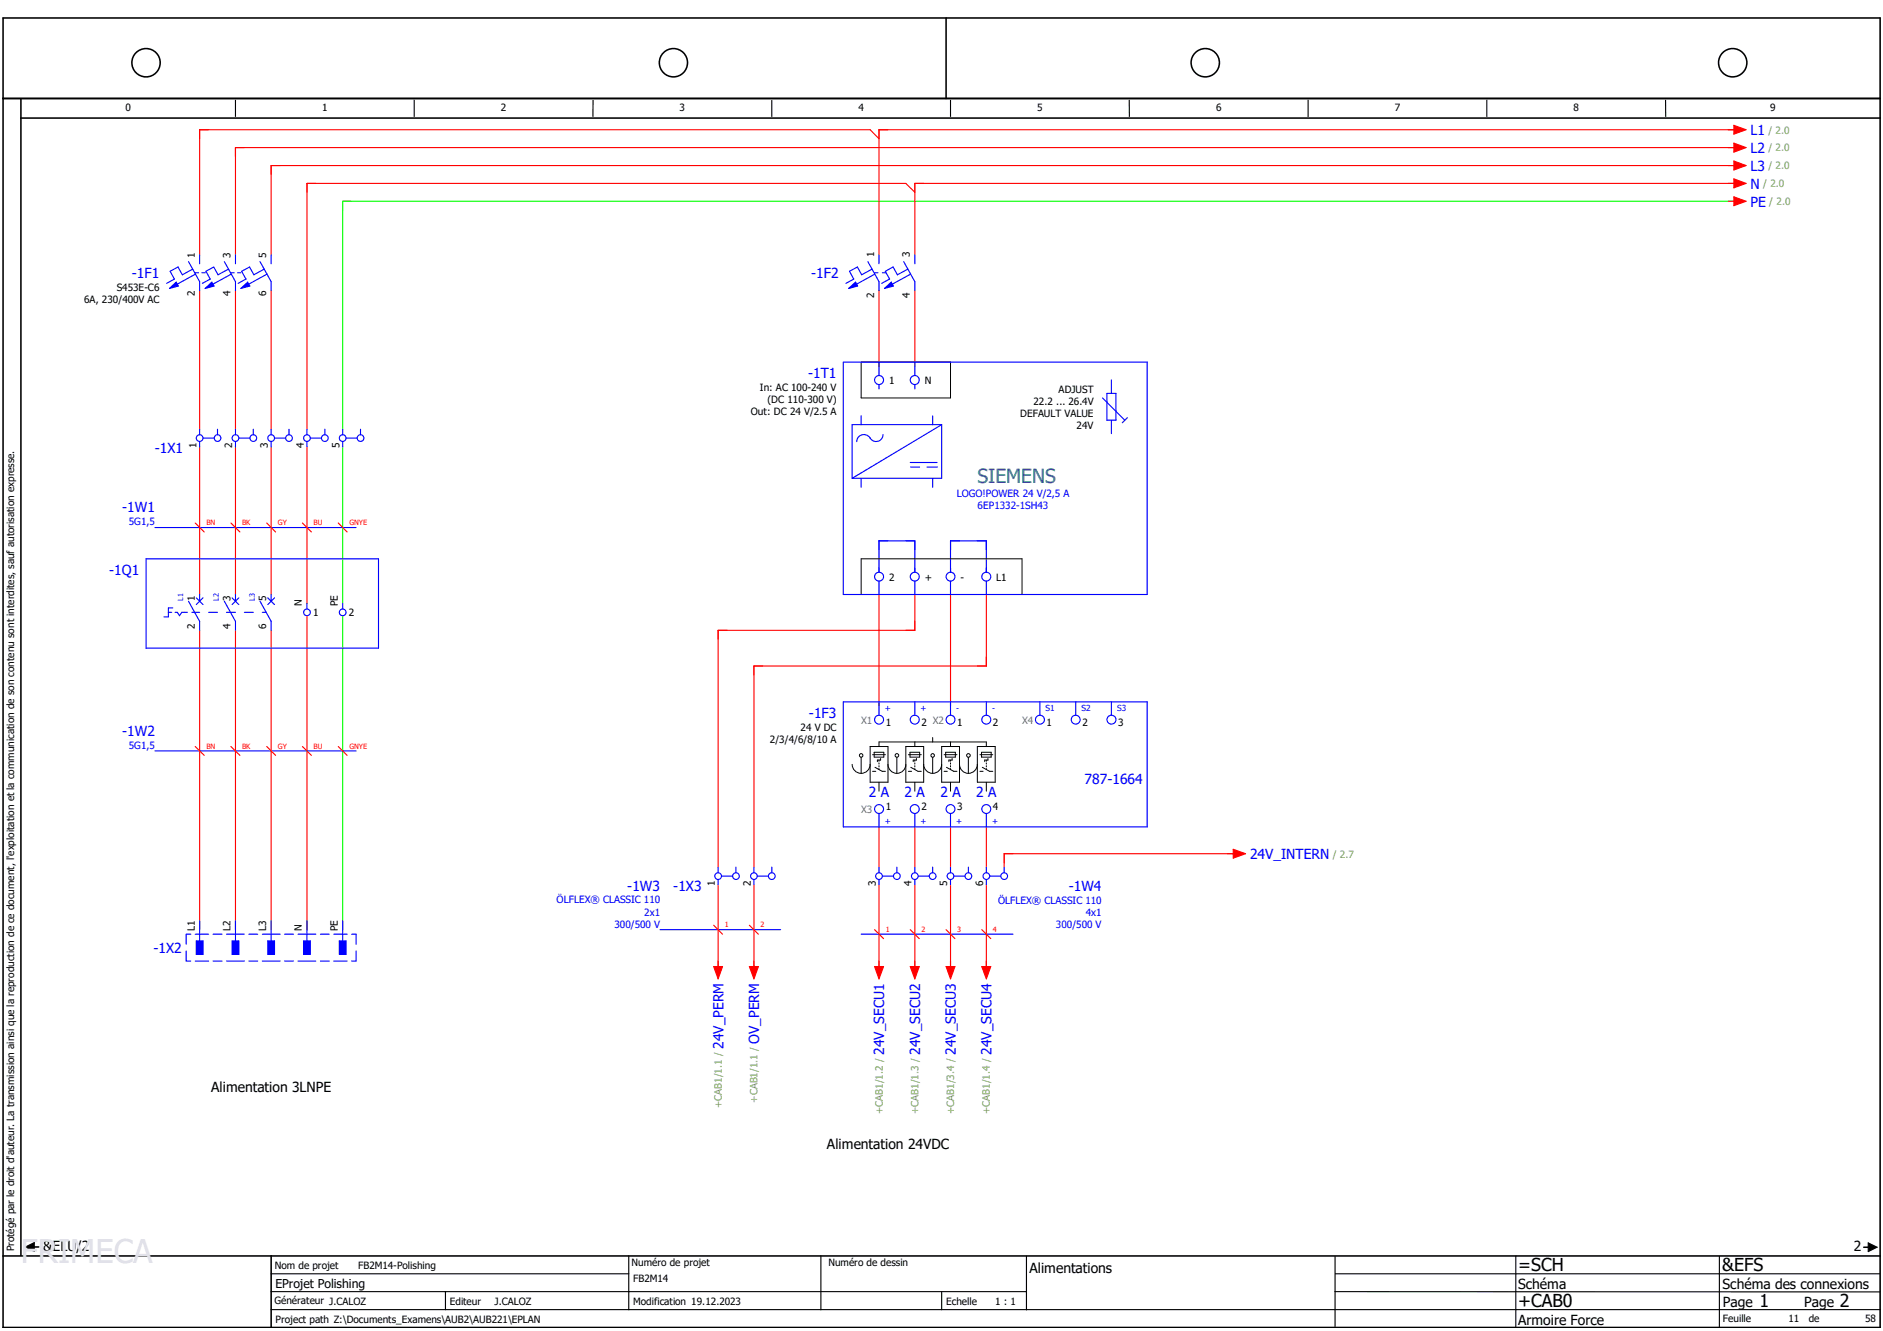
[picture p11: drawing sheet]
<svg xmlns="http://www.w3.org/2000/svg" width="297mm" height="210mm" viewBox="0 0 297 210" stroke-linecap="round" stroke-linejoin="round" font-family="sans-serif">
<path d="M210 -.1l-209.5 209.6M.4 111.1l139.1 98.4M.4 209.4l.1 .1" fill="none" stroke="#fff" stroke-width=".16"/>
<g fill="none" stroke="#000" stroke-width=".18">
<path d="M37.1 15.8v2.6M65.3 15.8v2.6M93.6 15.9l-.1 2.5M121.7 15.9v2.5M149.9 15.9v2.5M178.1 15.9l.1 2.5M206.4 15.8v2.6M234.5 15.8v2.6M262.7 15.9l.1 2.5M99.2 198.2v8.4M129.5 198.1v8.5M161.9 198.2v8.4"/>
<path d="M210.6 198.3v10.9M239.1 198.2v11.2M271.2 198.2v11.1M42.8 203.8h119.1M42.8 201h56.4M70.3 203.8v2.8M148.5 203.8v2.8M210.6 203.8h86M210.6 201h86M296.6 206.6h-253.8"/>
</g>
<g fill="none" stroke="#000" stroke-width=".25">
<path d="M.5 2.8h296.1v206.6h-296.1zM.5 15.5h296.1M3.3 18.6h293.3M3.3 15.5v182.6M149.2 2.8v12.7M.5 198.1h296.1M5.4 196.7h.7M42.8 198.1v11.3M294 196.8h.7"/>
<circle cx="23" cy="9.9" r="2.23"/>
<circle cx="106.2" cy="9.9" r="2.23"/>
<circle cx="190.1" cy="9.9" r="2.23"/>
<circle cx="273.3" cy="9.9" r="2.24"/>
</g>
<g fill="none" stroke="#000" stroke-width=".16">
<path d="M135.8 57.1h14.1v5.7h-14.1zM135.8 88.2h25.4v5.6h-25.4zM135.8 119.5v2.5M137.3 117.8h2.8v5.6h-2.8zM137.6 119.1h2.1M137.9 118.7h1.5v.7h-1.5zM138.7 119.9v.2M138.9 119.7v.2h-.5v.3M141.5 119.5v2.5M142.9 117.8h2.8v5.6h-2.8zM143.3 119.1h2M143.5 118.7h1.6v.7h-1.6z"/>
<path d="M144.3 117.1v.7M144.3 119.9v.2M144.6 119.7v.2h-.5v.3M147.1 116.4v.7M147.1 119.5v2.5M148.5 117.8h2.9v5.6h-2.9zM148.9 119.1h2.1M149.2 118.7h1.5v.7h-1.5zM149.9 119.9v.2M149.9 117.1v.7M150.2 119.7v.2h-.5v.3M152.8 119.5v2.5"/>
<path d="M154.2 117.8h2.8v5.6h-2.8zM154.6 119.1h2M154.8 118.7h1.6v.7h-1.6zM155.6 117.8v-.7h-16.9v.7M155.6 119.9v.2M155.8 119.7v.2h-.5v.3M134.4 120.6a1.42 1.42 0 0 0 1.4 1.4 1.42 1.42 0 0 0 1.5-1.4M137.6 121.7h.6M138 121.1l1.2 .6h.5M138.7 120.4v.1M138.7 120.8v.2M138.7 121.2v.2"/>
<path d="M138.7 123.4v1.4M140.1 120.6a1.41 1.41 0 0 0 1.4 1.4 1.41 1.41 0 0 0 1.4-1.4M143.3 121.7h.5M143.7 121.1l1.1 .6h.5M144.3 120.4v.1M144.3 120.8v.2M144.3 121.2v.2M144.3 123.4v1.4M145.7 120.6a1.42 1.42 0 0 0 1.4 1.4 1.42 1.42 0 0 0 1.4-1.4M148.9 121.7h.5M149.3 121.1l1.1 .6h.6M149.9 120.4v.1"/>
<path d="M149.9 120.8v.2M149.9 121.2v.2M149.9 123.4v1.4M151.4 120.6a1.41 1.41 0 0 0 1.4 1.4 1.41 1.41 0 0 0 1.4-1.4M154.6 121.7h.5M155 121.1l1.1 .6h.5M155.6 120.4v.1M155.6 120.8v.2M155.6 121.2v.2M155.6 123.4v1.4M4 196.7l1.4-.7v1.4zM294.7 196.1l1.4 .7-1.4 .7z"/>
<circle cx="135.8" cy="119.2" r=".28"/>
<circle cx="141.5" cy="119.2" r=".29"/>
<circle cx="147.1" cy="119.2" r=".28"/>
<circle cx="152.8" cy="119.2" r=".29"/>
</g>
<path d="M4 196.7l1.4-.7v1.4zM294.7 196.1l1.4 .7-1.4 .7z" fill="#000"/>
<g fill="none" stroke="#f00" stroke-width=".18">
<path d="M138.7 21.9l-1.4-1.4h-105.8v19.7M144.3 30.3l-1.4-1.4h-94.5v38.8M274 28.9h-129.7v11.3M274 26.1h-231.2v14.1M274 20.5h-135.3v19.7M274 23.3h-236.9v16.9M31.5 45.8v21.9M37.1 45.8v21.9M42.8 45.8v21.9M138.7 45.8v12M144.3 45.8v12M31.5 70.5v23.3"/>
<path d="M37.1 70.5v23.3M42.8 70.5v23.3M48.4 70.5v24.7M30.8 82.5l1.4 1.4M31.5 99.4v47.3M36.4 82.5l1.4 1.4M37.1 99.4v47.3M42.1 82.5l1.4 1.4M42.8 99.4v47.3M47.7 82.5l1.4 1.4M48.4 97.1v49.6M53.4 82.5l1.4 1.4"/>
<path d="M138.7 93.8v17.6M144.3 93.8v5.6h-31v37.4M149.9 93.8v17.6M155.6 93.8v11.3h-36.7v31.7M30.8 117.8l1.4 1.4M36.4 117.8l1.4 1.4M42.1 117.8l1.4 1.4M47.7 117.8l1.4 1.4M53.4 117.8l1.4 1.4M113.3 139.6v13.4M118.9 139.6v13.4M138.7 139.6v13.4"/>
<path d="M138.7 130.5v6.3M144.3 139.6v13.4M144.3 130.5v6.3M149.9 139.6v13.4M149.9 130.5v6.3M155.6 139.6v13.4M155.6 130.5v6.3M195.1 134.7h-36.7v2.1"/>
</g>
<path d="M274 31.7h-219.9v36M54.1 70.5v24.7M54.1 97.1v49.6" fill="none" stroke="#0f0" stroke-width=".18"/>
<g fill="none" stroke="#00f" stroke-width=".18">
<path d="M133 57.1h48v36.7h-48zM138.7 57.1v2.1M144.3 57.1v2.1M175.3 59.9v2.2M31.5 67.7v.9M31.5 69.6v.9M32 69.1h1.8M34.3 67.7v.9M37.1 67.7v.9M37.1 69.6v.9M37.7 69.1h1.7M40 67.7v.9"/>
<path d="M42.8 67.7v.9M42.8 69.6v.9M43.3 69.1h1.8M45.6 67.7v.9M48.4 67.7v.9M48.4 69.6v.9M49 69.1h1.7M51.2 67.7v.9M54.1 67.7v.9M54.1 69.6v.9M54.6 69.1h1.7M56.9 67.7v.9"/>
<path d="M135.8 75.5v1.4M135.8 65.6v1.4M138.7 60.7v.7M139.3 68.6a1.09 1.09 0 0 1-.8 1 1.09 1.09 0 0 1-1.2-.5 1.14 1.14 0 0 0-1.3-.5 1.14 1.14 0 0 0-.9 1.1M143.6 73.7h1.5M143.6 73h4.2M144.3 60.7v.7M146.3 73.7h1.5M147.1 65.6v1.4M147.1 75.5v1.4M148.5 67v8.5h-14.1M148.5 67l-14.1 8.5"/>
<path d="M148.5 67h-14.1v8.5M173.9 62.8l3.5 3.5M174.6 62.1h1.4v4.2h-1.4zM175.3 66.3v2.1M177.8 65.9l-.8 .8M23 88.2h36.7v14.1h-36.7zM24.4 83.2h31.8M26.6 96.6h.5M27.3 95.9h-.7v1.4h-.7M27.6 96.6h.4l.3 .5 .4-.5h.9M29.7 94.8l1.8 3.2v1.4M30.3 96.6h1.2"/>
<path d="M31 94.3l1 1.1M31.5 93.8v1M32 94.3l-1 1.1M32.9 96.6h1.4M35.4 94.8l1.7 3.2v1.4M35.7 96.6h1.4M36.6 94.3l1.1 1.1M37.1 93.8v1M37.7 94.3l-1.1 1.1M38.5 96.6h1.5M41 94.8l1.8 3.2v1.4M41.4 96.6h.6"/>
<path d="M42.2 94.3l1.1 1.1M42.8 93.8v1M43.3 94.3l-1.1 1.1M48.4 95.2v.9M54.1 95.2v.9M138.7 90.3v-5h5.6v5M138.7 91.7v2.1M142.9 85.3h1.4v1.4M144.3 91.7v2.1M149.9 90.3v-5h5.7v5M149.9 91.7v2.1M154.2 85.3h1.4v1.4"/>
<path d="M155.6 91.7v2.1M24.4 118.5h31.8M133 110.7h48v19.8h-48zM138.7 110.7v2.1M144.3 110.7v2.1M149.9 110.7v2.1M155.6 110.7v2.1M164 110.7v2.1M169.7 110.7v2.1M175.3 110.7v2.1M138.7 128.3v2.2M144.3 128.3v2.2"/>
<path d="M149.9 128.3v2.2M155.6 128.3v2.2M29.4 147.4h.7M30.8 151.6h2.1M30.8 147.4h2.1M31.5 145.3v3.1M33.6 147.4h1.4M33.6 151.6h1.4M35.7 151.6h2.8M36.6 148.4h1.1v2.2h-1.1zM37.1 145.3v3.1M39.3 147.4h1.4"/>
<path d="M44.9 147.4h1.4M47 147.4h2.8M47 151.6h2.8M48.4 145.3v3.1M50.5 147.4h1.4M50.5 151.6h1.4M52.7 147.4h2.1M52.7 151.6h2.1M54.1 145.3v3.1M55.5 147.4h.7v1.6M56.2 150v1.6h-.7"/>
<circle cx="138.7" cy="60" r=".71"/>
<circle cx="144.3" cy="60" r=".71"/>
<circle cx="31.5" cy="69.1" r=".53"/>
<circle cx="34.3" cy="69.1" r=".52"/>
<circle cx="37.1" cy="69.1" r=".53"/>
<circle cx="40" cy="69.1" r=".53"/>
<circle cx="42.8" cy="69.1" r=".53"/>
<circle cx="45.6" cy="69.1" r=".53"/>
<circle cx="48.4" cy="69.1" r=".53"/>
<circle cx="51.2" cy="69.1" r=".53"/>
<circle cx="54.1" cy="69.1" r=".53"/>
<circle cx="56.9" cy="69.1" r=".53"/>
<circle cx="48.4" cy="96.6" r=".53"/>
<circle cx="54.1" cy="96.6" r=".53"/>
<circle cx="138.7" cy="91" r=".7"/>
<circle cx="144.3" cy="91" r=".7"/>
<circle cx="149.9" cy="91" r=".7"/>
<circle cx="155.6" cy="91" r=".7"/>
<circle cx="138.7" cy="113.5" r=".71"/>
<circle cx="144.3" cy="113.5" r=".7"/>
<circle cx="149.9" cy="113.5" r=".7"/>
<circle cx="155.6" cy="113.5" r=".7"/>
<circle cx="164.1" cy="113.5" r=".71"/>
<circle cx="169.7" cy="113.5" r=".7"/>
<circle cx="175.3" cy="113.5" r=".71"/>
<circle cx="138.7" cy="127.6" r=".7"/>
<circle cx="144.3" cy="127.6" r=".7"/>
<circle cx="149.9" cy="127.6" r=".7"/>
<circle cx="155.6" cy="127.6" r=".7"/>
</g>
<path d="M36.6 148.4h1.1v2.2h-1.1z" fill="#00f"/>
<path d="M31 148.4h1v2.2h-1z" fill="none" stroke="#00f" stroke-width=".18"/>
<path d="M31 148.4h1v2.2h-1z" fill="#00f"/>
<path d="M47.9 148.4h1.1v2.2h-1.1z" fill="none" stroke="#00f" stroke-width=".18"/>
<path d="M47.9 148.4h1.1v2.2h-1.1z" fill="#00f"/>
<path d="M39.3 151.6h1.4M53.5 148.4h1.1v2.2h-1.1z" fill="none" stroke="#00f" stroke-width=".18"/>
<path d="M53.5 148.4h1.1v2.2h-1.1z" fill="#00f"/>
<path d="M29.4 147.4v1.6M35.7 147.4h2.8M42.2 148.4h1.1v2.2h-1.1zM42.8 145.3v3.1" fill="none" stroke="#00f" stroke-width=".18"/>
<path d="M42.2 148.4h1.1v2.2h-1.1z" fill="#00f"/>
<g fill="none" stroke="#00f" stroke-width=".18">
<path d="M29.7 41.3l1.8 3.1v1.4M30.4 42.5l-1.6 .8-.7-1.2-1.3 .7 .7 1.2-1.2 .7M30.8 43h.5M30.8 43.2l-2.8 1.6M31.5 40.2v1.4M31.9 43h.5M32.4 45.5l1-1 .4 .6zM35.4 41.3l1.7 3.1v1.4M36 42.5l-1.6 .8-.7-1.2-1.2 .7 .7 1.2-1.3 .7M36.4 43h.6M36.5 43.2l-2.9 1.6M37.1 40.2v1.4"/>
<path d="M37.5 43h.5M41 41.3l1.8 3.1v1.4M41.7 42.5l-1.7 .8-.6-1.2-1.3 .7 .7 1.2-1.2 .7M42.1 43.2l-2.9 1.6M42.8 40.2v1.4M29.4 150v1.6h.7M41.4 151.6h2.8M41.4 147.4h2.8M44.9 151.6h1.4"/>
</g>
<path d="M32.4 45.5l1-1 .4 .6z" fill="#00f"/>
<path d="M38 45.5l1.1-1 .3 .6z" fill="none" stroke="#00f" stroke-width=".18"/>
<path d="M38 45.5l1.1-1 .3 .6z" fill="#00f"/>
<path d="M26.7 45.5l1.1-1 .3 .6z" fill="none" stroke="#00f" stroke-width=".18"/>
<path d="M26.7 45.5l1.1-1 .3 .6z" fill="#00f"/>
<path d="M133.9 45.5l1.1-1 .3 .6zM136.9 41.3l1.8 3.1v1.4M137.6 42.5l-1.7 .8-.6-1.2-1.3 .7 .7 1.2-1.2 .7M138 43h.5M138 43.2l-2.9 1.6M138.7 40.2v1.4M139.2 43h.5M142.6 41.3l1.7 3.1v1.4M143.2 42.5l-1.6 .8-.7-1.2-1.2 .7 .6 1.2-1.2 .7M143.7 43.2l-2.9 1.6M144.3 40.2v1.4" fill="none" stroke="#00f" stroke-width=".18"/>
<path d="M133.9 45.5l1.1-1 .3 .6z" fill="#00f"/>
<path d="M139.5 45.5l1.1-1 .3 .6z" fill="none" stroke="#00f" stroke-width=".18"/>
<path d="M139.5 45.5l1.1-1 .3 .6z" fill="#00f"/>
<g fill="none" stroke="#00f" stroke-width=".18">
<path d="M113.3 136.8v.9M113.3 138.7v.9M113.8 138.2h1.8M116.1 136.8v.9M118.9 136.8v.9M118.9 138.7v.9M119.5 138.2h1.7M121.7 136.8v.9M138.7 136.8v.9M138.7 138.7v.9M139.2 138.2h1.7M141.5 136.8v.9"/>
<path d="M144.3 136.8v.9M144.3 138.7v.9M144.8 138.2h1.8M147.1 136.8v.9M149.9 136.8v.9M149.9 138.7v.9M150.5 138.2h1.7M152.8 136.8v.9M155.6 136.8v.9M155.6 138.7v.9M156.1 138.2h1.8M158.4 136.8v.9"/>
<path d="M104.1 146.7h19M135.8 147.4h24"/>
<circle cx="113.3" cy="138.2" r=".53"/>
<circle cx="116.1" cy="138.2" r=".53"/>
<circle cx="118.9" cy="138.2" r=".53"/>
<circle cx="121.7" cy="138.2" r=".53"/>
<circle cx="138.7" cy="138.2" r=".53"/>
<circle cx="141.5" cy="138.2" r=".53"/>
<circle cx="144.3" cy="138.2" r=".53"/>
<circle cx="147.1" cy="138.2" r=".53"/>
<circle cx="149.9" cy="138.2" r=".53"/>
<circle cx="152.8" cy="138.2" r=".53"/>
<circle cx="155.6" cy="138.2" r=".53"/>
<circle cx="158.4" cy="138.2" r=".53"/>
</g>
<path d="M273.5 19.8l1.9 .7-1.9 .7zM112.6 146l1.4 1.4M118.2 146l1.4 1.4M138 146.7l1.4 1.4M143.6 146.7l1.4 1.4M149.2 146.7l1.4 1.4M154.9 146.7l1.4 1.4" fill="none" stroke="#f00" stroke-width=".18"/>
<path d="M273.5 19.8l1.9 .7-1.9 .7z" fill="#f00"/>
<path d="M272.6 20.5h.9M273.5 22.6l1.9 .7-1.9 .7z" fill="none" stroke="#f00" stroke-width=".18"/>
<path d="M273.5 22.6l1.9 .7-1.9 .7z" fill="#f00"/>
<path d="M272.6 23.3h.9M273.5 25.4l1.9 .7-1.9 .7z" fill="none" stroke="#f00" stroke-width=".18"/>
<path d="M273.5 25.4l1.9 .7-1.9 .7z" fill="#f00"/>
<path d="M272.6 26.1h.9M273.5 28.2l1.9 .7-1.9 .7z" fill="none" stroke="#f00" stroke-width=".18"/>
<path d="M273.5 28.2l1.9 .7-1.9 .7z" fill="#f00"/>
<path d="M272.6 28.9h.9M273.5 31.1l1.9 .6-1.9 .7z" fill="none" stroke="#f00" stroke-width=".18"/>
<path d="M273.5 31.1l1.9 .6-1.9 .7z" fill="#f00"/>
<path d="M272.6 31.7h.9M112.6 152.5h1.4l-.7 1.9z" fill="none" stroke="#f00" stroke-width=".18"/>
<path d="M112.6 152.5h1.4l-.7 1.9z" fill="#f00"/>
<path d="M113.3 151.6v.9M118.2 152.5h1.4l-.7 1.9z" fill="none" stroke="#f00" stroke-width=".18"/>
<path d="M118.2 152.5h1.4l-.7 1.9z" fill="#f00"/>
<path d="M118.9 151.6v.9M138 152.5h1.4l-.7 1.9z" fill="none" stroke="#f00" stroke-width=".18"/>
<path d="M138 152.5h1.4l-.7 1.9z" fill="#f00"/>
<path d="M138.7 151.6v.9M143.6 152.5h1.4l-.7 1.9z" fill="none" stroke="#f00" stroke-width=".18"/>
<path d="M143.6 152.5h1.4l-.7 1.9z" fill="#f00"/>
<path d="M144.3 151.6v.9M149.2 152.5h1.4l-.7 1.9z" fill="none" stroke="#f00" stroke-width=".18"/>
<path d="M149.2 152.5h1.4l-.7 1.9z" fill="#f00"/>
<path d="M149.9 151.6v.9M154.9 152.5h1.4l-.7 1.9z" fill="none" stroke="#f00" stroke-width=".18"/>
<path d="M154.9 152.5h1.4l-.7 1.9z" fill="#f00"/>
<path d="M194.5 134l2 .7-2 .7zM155.6 151.6v.9" fill="none" stroke="#f00" stroke-width=".18"/>
<path d="M194.5 134l2 .7-2 .7z" fill="#f00"/>
<path d="M193.7 134.7h.8" fill="none" stroke="#f00" stroke-width=".18"/>
<text font-size="5.1" fill="#e1e1e1" x="3.3" y="199.2">FRIMECA</text>
<text font-size="3.1" fill="#007e7e" x="154.2" y="76.2">SIEMENS</text>
<g font-size="2.8">
<text x="239.5" y="200.5">=SCH</text>
<text x="271.7" y="200.5">&amp;EFS</text>
<text x="239.5" y="206.2">+CAB0</text>
<text x="277.6" y="206.1">1</text>
<text x="290.3" y="206.1">2</text>
</g>
<g font-size="2.2" fill="#00f">
<text x="276.1" y="21.3">L1</text>
<text x="276.1" y="24.1">L2</text>
<text x="276.1" y="27">L3</text>
<text x="276.1" y="29.8">N</text>
<text x="276.1" y="32.6">PE</text>
<text x="20.8" y="43.9">-1F1</text>
<text x="128" y="43.9">-1F2</text>
<text x="127.5" y="59.7">-1T1</text>
<text x="24.4" y="71.4">-1X1</text>
<text x="19.3" y="80.8">-1W1</text>
<text x="17.2" y="90.7">-1Q1</text>
<text x="127.6" y="113.2">-1F3</text>
<text x="19.3" y="116.1">-1W2</text>
<text x="137.1" y="125.8">2 A</text>
<text x="142.7" y="125.8">2 A</text>
<text x="148.4" y="125.8">2 A</text>
<text x="154" y="125.8">2 A</text>
<text x="171.1" y="123.7">787-1664</text>
<text x="197.2" y="135.6">24V_INTERN</text>
<text x="99" y="140.5">-1W3</text>
<text x="106.2" y="140.5">-1X3</text>
<text x="168.6" y="140.5">-1W4</text>
<text x="24.2" y="150.3">-1X2</text>
<text x="114.1" y="165.5" transform="rotate(-90 114.1 165.5)">24V_PERM</text>
<text x="119.8" y="164.6" transform="rotate(-90 119.8 164.6)">OV_PERM</text>
<text x="139.5" y="166.4" transform="rotate(-90 139.5 166.4)">24V_SECU1</text>
<text x="145.1" y="166.4" transform="rotate(-90 145.1 166.4)">24V_SECU2</text>
<text x="150.8" y="166.4" transform="rotate(-90 150.8 166.4)">24V_SECU3</text>
<text x="156.4" y="166.4" transform="rotate(-90 156.4 166.4)">24V_SECU4</text>
</g>
<g font-size="2.2">
<text x="33.3" y="172.2">Alimentation 3LNPE</text>
<text x="130.4" y="181.3">Alimentation 24VDC</text>
<text x="6.8" y="197.4">&amp;ELU/2</text>
<text x="292.4" y="197.4">2</text>
<text x="162.4" y="200.9">Alimentations</text>
<text x="239.5" y="203.3">Schéma</text>
<text x="271.7" y="203.4">Schéma des connexions</text>
<text x="239.5" y="209">Armoire Force</text>
<text x="271.8" y="206.1">Page</text>
<text x="284.6" y="206.2">Page</text>
</g>
<text font-size="1.9" x="43.5" y="203.2">EProjet Polishing</text>
<g font-size="1.6">
<text x="19.8" y="17.5">0</text>
<text x="50.8" y="17.5">1</text>
<text x="79" y="17.5">2</text>
<text x="107.2" y="17.5">3</text>
<text x="135.4" y="17.5">4</text>
<text x="163.6" y="17.5">5</text>
<text x="191.8" y="17.5">6</text>
<text x="220" y="17.5">7</text>
<text x="248.2" y="17.5">8</text>
<text x="279.2" y="17.5">9</text>
<text x="30.7" y="40.7" transform="rotate(-90 30.7 40.7)">1</text>
<text x="36.3" y="40.7" transform="rotate(-90 36.3 40.7)">3</text>
<text x="42" y="40.7" transform="rotate(-90 42 40.7)">5</text>
<text x="137.9" y="40.5" transform="rotate(-90 137.9 40.5)">1</text>
<text x="143.5" y="40.5" transform="rotate(-90 143.5 40.5)">3</text>
<text x="13.3" y="47.8">6A, 230/400V AC</text>
<text x="18.4" y="45.9">S453E-C6</text>
<text x="30.7" y="46.7" transform="rotate(-90 30.7 46.7)">2</text>
<text x="36.3" y="46.7" transform="rotate(-90 36.3 46.7)">4</text>
<text x="42" y="46.7" transform="rotate(-90 42 46.7)">6</text>
<text x="137.9" y="47.1" transform="rotate(-90 137.9 47.1)">2</text>
<text x="143.5" y="47.1" transform="rotate(-90 143.5 47.1)">4</text>
<text x="118.4" y="65.5">Out: DC 24 V/2.5 A</text>
<text x="119.9" y="61.7">In: AC 100-240 V</text>
<text x="121" y="63.6">(DC 110-300 V)</text>
<text x="140.2" y="60.6">1</text>
<text x="145.9" y="60.6">N</text>
<text x="160.9" y="65.7">DEFAULT VALUE</text>
<text x="163" y="63.8">22.2 ... 26.4V</text>
<text x="167" y="61.9">ADJUST</text>
<text x="31" y="70.7" transform="rotate(-90 31 70.7)">1</text>
<text x="36.6" y="70.7" transform="rotate(-90 36.6 70.7)">2</text>
<text x="42.3" y="70.7" transform="rotate(-90 42.3 70.7)">3</text>
<text x="47.9" y="70.7" transform="rotate(-90 47.9 70.7)">4</text>
<text x="53.5" y="70.7" transform="rotate(-90 53.5 70.7)">5</text>
<text x="169.8" y="67.6">24V</text>
<text x="30.7" y="94.8" transform="rotate(-90 30.7 94.8)">1</text>
<text x="36.3" y="94.8" transform="rotate(-90 36.3 94.8)">3</text>
<text x="42" y="94.8" transform="rotate(-90 42 94.8)">5</text>
<text x="47.6" y="95.6" transform="rotate(-90 47.6 95.6)">N</text>
<text x="53.3" y="95.6" transform="rotate(-90 53.3 95.6)">PE</text>
<text x="140.2" y="91.6">2</text>
<text x="145.9" y="91.6">+</text>
<text x="151.5" y="91.6">-</text>
<text x="157.2" y="91.6">L1</text>
<text x="30.7" y="99.3" transform="rotate(-90 30.7 99.3)">2</text>
<text x="36.3" y="99.3" transform="rotate(-90 36.3 99.3)">4</text>
<text x="42" y="99.3" transform="rotate(-90 42 99.3)">6</text>
<text x="49.4" y="97.2">1</text>
<text x="55" y="97.2">2</text>
<text x="121.5" y="117.2">2/3/4/6/8/10 A</text>
<text x="126.3" y="115.3">24 V DC</text>
<text x="139.7" y="114.6">1</text>
<text x="145.3" y="114.6">2</text>
<text x="151" y="114.6">1</text>
<text x="156.6" y="114.6">2</text>
<text x="165.1" y="114.6">1</text>
<text x="170.7" y="114.6">2</text>
<text x="176.4" y="114.6">3</text>
<text x="139.7" y="127.8">1</text>
<text x="145.3" y="127.8">2</text>
<text x="151" y="127.8">3</text>
<text x="156.6" y="127.8">4</text>
<text x="112.8" y="139.8" transform="rotate(-90 112.8 139.8)">1</text>
<text x="118.4" y="139.8" transform="rotate(-90 118.4 139.8)">2</text>
<text x="138.2" y="139.8" transform="rotate(-90 138.2 139.8)">3</text>
<text x="143.8" y="139.8" transform="rotate(-90 143.8 139.8)">4</text>
<text x="149.4" y="139.8" transform="rotate(-90 149.4 139.8)">5</text>
<text x="155.1" y="139.8" transform="rotate(-90 155.1 139.8)">6</text>
<text x="30.7" y="146.9" transform="rotate(-90 30.7 146.9)">L1</text>
<text x="36.3" y="146.9" transform="rotate(-90 36.3 146.9)">L2</text>
<text x="42" y="146.9" transform="rotate(-90 42 146.9)">L3</text>
<text x="47.6" y="146.9" transform="rotate(-90 47.6 146.9)">N</text>
<text x="53.3" y="146.9" transform="rotate(-90 53.3 146.9)">PE</text>
<text x="2.2" y="197.4" transform="rotate(-90 2.2 197.4)">Protégé par le droit d'auteur. La transmission ainsi que la reproduction de ce document, l'exploitation et la communication de son contenu sont interdites, sauf autorisation expresse.</text>
<text x="43.3" y="200.2">Nom de projet</text>
<text x="56.5" y="200.2">FB2M14-Polishing</text>
<text x="99.6" y="199.7">Numéro de projet</text>
<text x="99.9" y="202.3">FB2M14</text>
<text x="130.7" y="199.7">Numéro de dessin</text>
<text x="43.3" y="205.8">Générateur J.CALOZ</text>
<text x="43.5" y="208.6">Project path Z:\Documents_Examens\AUB2\AUB221\EPLAN</text>
<text x="71" y="205.8">Editeur</text>
<text x="78" y="205.8">J.CALOZ</text>
<text x="99.9" y="205.8">Modification 19.12.2023</text>
<text x="149.2" y="205.9">Echelle</text>
<text x="157" y="205.8">1 : 1</text>
<text x="271.8" y="208.6">Feuille</text>
<text x="282.1" y="208.5">11</text>
<text x="285.3" y="208.5">de</text>
<text x="294.2" y="208.5">58</text>
</g>
<g font-size="1.6" fill="#7ba552">
<text x="279" y="21.1">/ 2.0</text>
<text x="279" y="23.9">/ 2.0</text>
<text x="278.1" y="29.5">/ 2.0</text>
<text x="279" y="26.7">/ 2.0</text>
<text x="279.1" y="32.4">/ 2.0</text>
<text x="210.2" y="135.3">/ 2.7</text>
<text x="119.5" y="173.9" transform="rotate(-90 119.5 173.9)">+CAB1/1.1 /</text>
<text x="113.9" y="174.8" transform="rotate(-90 113.9 174.8)">+CAB1/1.1 /</text>
<text x="139.3" y="175.7" transform="rotate(-90 139.3 175.7)">+CAB1/1.2 /</text>
<text x="144.9" y="175.7" transform="rotate(-90 144.9 175.7)">+CAB1/1.3 /</text>
<text x="150.5" y="175.7" transform="rotate(-90 150.5 175.7)">+CAB1/3.4 /</text>
<text x="156.2" y="175.7" transform="rotate(-90 156.2 175.7)">+CAB1/1.4 /</text>
</g>
<g font-size="1.6" fill="#00f">
<text x="20.3" y="82.9">5G1,5</text>
<text x="150.9" y="78.4">LOGO!POWER 24 V/2,5 A</text>
<text x="154.2" y="80.3">6EP1332-1SH43</text>
<text x="20.3" y="118.1">5G1,5</text>
<text x="87.8" y="142.5">ÖLFLEX® CLASSIC 110</text>
<text x="157.4" y="142.6">ÖLFLEX® CLASSIC 110</text>
<text x="96.9" y="146.3">300/500 V</text>
<text x="101.6" y="144.4">2x1</text>
<text x="166.6" y="146.4">300/500 V</text>
<text x="171.3" y="144.5">4x1</text>
</g>
<g font-size="1.6" fill="#767676">
<text x="135.8" y="114.2">X1</text>
<text x="147.1" y="114.2">X2</text>
<text x="161.2" y="114.2">X4</text>
<text x="135.8" y="128.2">X3</text>
</g>
<g font-size="1.3" fill="#00f">
<text x="139.6" y="112.2">+</text>
<text x="145.2" y="112.2">+</text>
<text x="150.9" y="112.2">-</text>
<text x="156.5" y="112.2">-</text>
<text x="164.9" y="112.2">S1</text>
<text x="170.6" y="112.2">S2</text>
<text x="176.2" y="112.2">S3</text>
<text x="139.6" y="130">+</text>
<text x="145.2" y="130">+</text>
<text x="150.9" y="130">+</text>
<text x="156.5" y="130">+</text>
</g>
<g font-size="1.1" fill="#f00">
<text x="32.6" y="82.8">BN</text>
<text x="38.2" y="82.8">BK</text>
<text x="43.8" y="82.8">GY</text>
<text x="49.5" y="82.8">BU</text>
<text x="55.1" y="82.8">GNYE</text>
<text x="32.6" y="118.1">BN</text>
<text x="38.2" y="118.1">BK</text>
<text x="43.8" y="118.1">GY</text>
<text x="49.5" y="118.1">BU</text>
<text x="55.1" y="118.1">GNYE</text>
<text x="114.3" y="146.3">1</text>
<text x="120" y="146.3">2</text>
<text x="139.7" y="147">1</text>
<text x="145.3" y="147">2</text>
<text x="151" y="147">3</text>
<text x="156.6" y="147">4</text>
</g>
<g font-size="1.1" fill="#00f">
<text x="28.9" y="94.8" transform="rotate(-90 28.9 94.8)">L1</text>
<text x="34.5" y="94.8" transform="rotate(-90 34.5 94.8)">L2</text>
<text x="40.2" y="94.8" transform="rotate(-90 40.2 94.8)">L3</text>
</g>
</svg>
